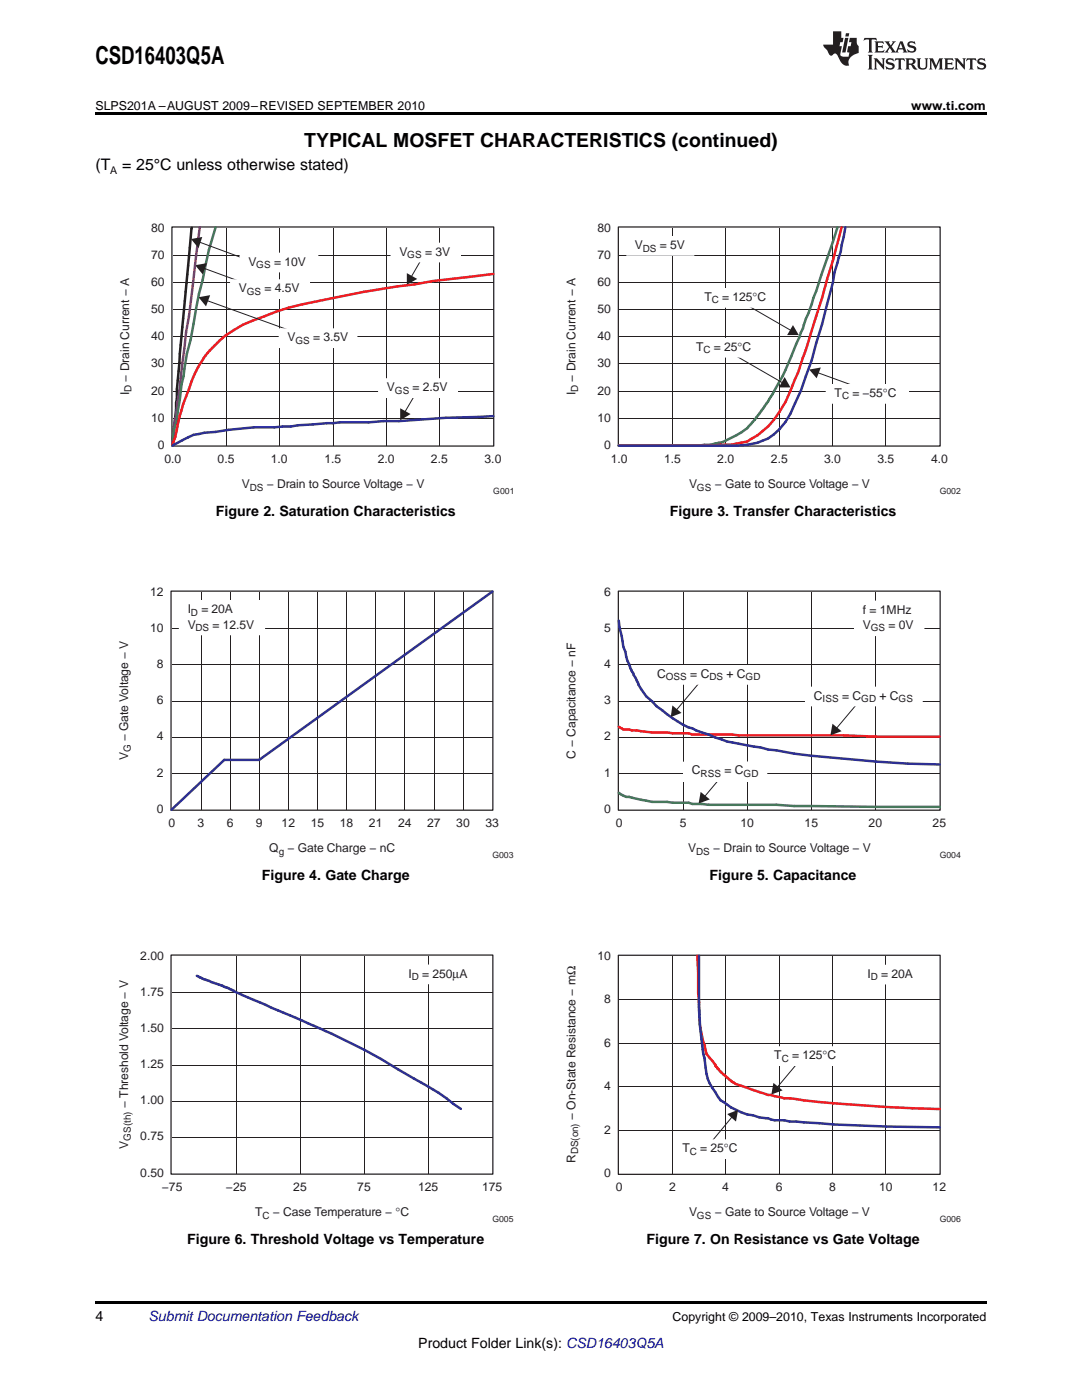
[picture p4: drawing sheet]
<svg xmlns="http://www.w3.org/2000/svg" width="216mm" height="279mm" viewBox="0 0 216 279" stroke-linecap="round" stroke-linejoin="round" font-family="sans-serif">
<g fill="#231f20">
<path d="M172.5 7.6l-.1 .5 .4-.2h.6v.1v2.1l-.2 .4h.9l-.2-.4v-2.1l.1-.1h.5l.5 .2-.2-.5zM174.5 8.3l.2 .3v1.5l-.2 .4h1.8l.2-.6a1.04 1.04 0 0 1-1.3 .2v-.7h.6l.3 .2v-.6l-.3 .2h-.6v-.6l.8-.1 .4 .3-.2-.5zM176.5 8.3l.9 1.1-.9 1.1h.8l-.2-.2 .4-.7 .5 .7-.2 .2h1.5l-.2-.2 .2-.4h.9l.1 .4-.2 .2h1l-.3-.3-.7-1.9h-.5l-.9 2-.8-1 .9-1h-.8l.1 .3-.4 .5-.3-.6 .1-.2zM179.7 8.6l.4 1h-.7zM181.3 8.4a.63 .63 0 0 0-.2 .7 .63 .63 0 0 0 .6 .4l.6 .2 .1 .2a.75 .75 0 0 1-.7 .4 .75 .75 0 0 1-.6-.5l.1 .7 .1-.1a1.11 1.11 0 0 0 1.5-.6 1.13 1.13 0 0 0-1.2-.8l-.1-.4a1.04 1.04 0 0 1 1.2 .2l-.2-.5-.2 .1-.4-.2zM173.2 10.9l.2 .4v2.2l-.2 .4h1l-.3-.4v-2.2l.3-.4zM174.3 11.6l.3 .4v1.5l-.3 .4h.8l-.2-.4v-1.3l1.5 1.7v-1.9l.2-.4h-.7l.2 .4v.9l-1.1-1.3zM177 11.8a.62 .62 0 0 0-.2 .7 .62 .62 0 0 0 .6 .4l.6 .1 .1 .3a.76 .76 0 0 1-.7 .3 .76 .76 0 0 1-.7-.4l.2 .7 .1-.1a1.11 1.11 0 0 0 1.5-.6 1.13 1.13 0 0 0-1.2-.8l-.1-.4a1.04 1.04 0 0 1 1.2 .2l-.2-.6-.2 .1-.5-.1zM178.7 11.6l-.2 .6a.61 .61 0 0 1 .8-.3v1.6l-.2 .4h.9l-.2-.4v-1.6a.63 .63 0 0 1 .7 .3l-.1-.6zM180.6 11.6l.3 .4v1.5l-.3 .4h1l-.2-.2-.1-.8 .6 .2a.76 .76 0 0 0 1.2 .7l-1-1a.58 .58 0 0 0 .6-.5 .58 .58 0 0 0-.5-.6zM181.4 11.9h.1a.45 .45 0 0 1 .5 .1 .45 .45 0 0 1 .1 .5l-.8 .2zM182.9 11.6l.2 .2a2.17 2.17 0 0 0 .3 1.9 .99 .99 0 0 0 1.6-.6v-1.1l.2-.4h-.7l.2 .2a1.92 1.92 0 0 1-.2 1.8 .6 .6 0 0 1-.9-.5v-1.1l.2-.4zM185.4 11.6l.2 .4v1.5l-.2 .4h.7l-.2-.4v-1.4l.8 1.8 .8-1.8v1.4l-.2 .4h.9l-.2-.4v-1.5l.2-.4h-.8l-.6 1.5-.6-1.5zM188.4 11.6l.2 .4v1.5l-.2 .4h1.8l.1-.6a1.04 1.04 0 0 1-1.2 .1v-.6h.5l.4 .2v-.6l-.4 .2h-.5v-.7h.8l.3 .3-.1-.6zM190.5 11.6l.2 .4v1.5l-.2 .4h.7l-.2-.4v-1.3l1.5 1.7v-1.9l.2-.4h-.7l.2 .4v.9l-1.1-1.3zM192.9 11.6l-.1 .6a.61 .61 0 0 1 .7-.3l.1 1.6-.3 .4h1l-.3-.4 .1-1.6a.63 .63 0 0 1 .7 .3l-.1-.6zM195.2 11.8a.62 .62 0 0 0-.2 .7 .62 .62 0 0 0 .6 .4l.6 .1 .1 .3a.76 .76 0 0 1-.7 .3 .76 .76 0 0 1-.6-.4l.1 .7 .1-.1a1.11 1.11 0 0 0 1.6-.6 1.13 1.13 0 0 0-1.3-.8l-.1-.4a1.04 1.04 0 0 1 1.2 .2l-.1-.6-.2 .1-.5-.1z"/>
<path d="M166.2 6.3v2.6h-1.9v.4l.8 .9a.91 .91 0 0 0 1 .8 .56 .56 0 0 1 .5-.3 .56 .56 0 0 1 .5 .3l.4 .8a1.53 1.53 0 0 0 1.9 1.2 1.54 1.54 0 0 1 1-2.1l.9-.3v-1.4a1.52 1.52 0 0 1-.4-1.6h-1.3l-.2 .8h.5l-.2 .8h-.5l-.1 1v.2l.4 .1-.2 .8a1.93 1.93 0 0 1-1.6-.3l.3-1.8h-.5l.2-.8h.4l.2-.8h-.4v-1.3zM168.6 7.6l-.6 2.9h.7l.6-2.9zM168.8 6.6l-.1 .7h.6l.2-.7z"/>
</g>
<path d="M98.4 45.4h.1M34.4 88.9h.1" fill="none" stroke="#fff" stroke-width=".2"/>
<path d="M34.5 56.4h63.9M34.5 51h63.9M45.1 45.5v43.4M55.8 45.5v43.4M66.5 45.5v43.4M77.1 45.5v43.4M87.7 45.5v43.4M34.5 78.1h63.9M34.5 72.6h63.9M34.5 67.2h63.9M34.5 61.8h63.9M34.5 83.5h63.9" fill="none" stroke="#231f20" stroke-width=".2"/>
<path d="M34.3 45.3h64.2v43.7h-64.2z" fill="none" stroke="#231f20" stroke-width=".25"/>
<path d="M38.3 45.5l-2.4 25.1-.6 7.1-.2 4-.7 7.1" fill="none" stroke="#231f20" stroke-width=".5"/>
<path d="M39.9 45.4l-5.5 43.4" fill="none" stroke="#90268f" stroke-width=".5"/>
<path d="M43 45.4l-1.3 4.5-1.3 5.9a120 120 0 0 0-2.4 12l-.7 2.8-.7 4.5-.4 1.6-.7 5.4a10.2 10.2 0 0 1-.8 3.6l-.1 2.6-.2 .6" fill="none" stroke="#47785c" stroke-width=".5"/>
<path d="M98.4 54.7l-12 1.4-3.6 .6a211.6 211.6 0 0 0-25.2 4.7l-2.6 .8a46.3 46.3 0 0 0-8.3 3.7 20.7 20.7 0 0 0-9 11.8l-1.2 2.9-.6 2.4-.9 4.2-.6 1.7" fill="none" stroke="#ee1d23" stroke-width=".5"/>
<path d="M98.4 83l-9.4 .4-9.4 .6h-3.1l-3 .3h-5.8l-8.3 .6-1.4 .2-7.4 .2-9.8 1.1-2.2 .4-4.2 2.1" fill="none" stroke="#2e3092" stroke-width=".5"/>
<path d="M81.2 54.5l2.1 1.2-2.1 1.1z" fill="#231f20"/>
<path d="M84.7 50.6l-3 5.3" fill="none" stroke="#231f20" stroke-width=".2"/>
<path d="M79.9 81.5l2 1.1-2 1.3z" fill="#231f20"/>
<path d="M83.7 77.3l-3.4 5.7" fill="none" stroke="#231f20" stroke-width=".2"/>
<path d="M39 52.9l2.3-.4-.9 2.3z" fill="#231f20"/>
<path d="M39.9 53.3l11.6 4.2" fill="none" stroke="#231f20" stroke-width=".2"/>
<path d="M38.1 47.7l2.3-.4-.8 2.2z" fill="#231f20"/>
<path d="M39 48l9.5 3.5" fill="none" stroke="#231f20" stroke-width=".2"/>
<path d="M75.5 75.6h15.8v3.7h-15.8z" fill="#fff"/>
<path d="M75.5 75.6h15.8v3.7h-15.8z" fill="none" stroke="#fff" stroke-width=".2"/>
<path d="M78 48.5h13.9v3.8h-13.9z" fill="#fff"/>
<path d="M78 48.5h13.9v3.8h-13.9z" fill="none" stroke="#fff" stroke-width=".2"/>
<path d="M46 55.8h15.8v3.8h-15.8z" fill="#fff"/>
<path d="M46 55.8h15.8v3.8h-15.8z" fill="none" stroke="#fff" stroke-width=".2"/>
<path d="M47.9 50.5h15.5v3.8h-15.5z" fill="#fff"/>
<path d="M47.9 50.5h15.5v3.8h-15.5z" fill="none" stroke="#fff" stroke-width=".2"/>
<path d="M39.6 59.3l2.3-.4-.8 2.2z" fill="#231f20"/>
<path d="M40.6 59.7l20.9 7.6" fill="none" stroke="#231f20" stroke-width=".2"/>
<path d="M55.7 65.6h15.5v3.8h-15.5z" fill="#fff"/>
<path d="M187.5 45.4h.1M55.7 65.6h15.5v3.8h-15.5zM123.5 88.9h.1" fill="none" stroke="#fff" stroke-width=".2"/>
<path d="M123.5 56.4h64M123.5 51h64M134.2 45.5v43.4M144.8 45.5v43.4M155.5 45.5v43.4M166.1 45.5v43.4M176.8 45.5v43.4M123.5 78.1h64M123.5 72.6h64M123.5 67.2h64M123.5 61.8h64M123.5 83.5h64" fill="none" stroke="#231f20" stroke-width=".2"/>
<path d="M123.4 45.3h64.2v43.7h-64.2z" fill="none" stroke="#231f20" stroke-width=".25"/>
<path d="M125 47.2h13.5v3.7h-13.5z" fill="#fff"/>
<path d="M125 47.2h13.5v3.7h-13.5z" fill="none" stroke="#fff" stroke-width=".2"/>
<path d="M167.1 45.4l-5.1 15.3-1.2 2.9a85.2 85.2 0 0 1-5.2 12.5l-2.4 4-1.6 2.4a14.8 14.8 0 0 1-7.7 5.9l-2.2 .4-2.3 .1h-15.9" fill="none" stroke="#47785c" stroke-width=".5"/>
<path d="M167.9 45.4a476.1 476.1 0 0 1-8.7 29l-.6 1.3a24.8 24.8 0 0 1-5.3 9.3 16.2 16.2 0 0 1-4.2 3.1l-3.2 .7h-2.2l-1.4 .1h-18.8" fill="none" stroke="#ee1d23" stroke-width=".5"/>
<path d="M168.7 45.4l-.9 4.8-1.3 4.1-.3 2.1-2.2 8.3-2 7.2-1.2 3.2a54.4 54.4 0 0 1-4.1 9.1 10.2 10.2 0 0 1-5.5 4.2l-2.1 .4-2.2 .1h-23.4" fill="none" stroke="#2e3092" stroke-width=".5"/>
<path d="M161.5 73.8l2.3-.5-.8 2.2z" fill="#231f20"/>
<path d="M162.4 74.1l8.2 3" fill="none" stroke="#231f20" stroke-width=".2"/>
<path d="M156.6 75.2l1.1 2.1h-2.3z" fill="#231f20"/>
<path d="M144 69.4l12.9 7.4" fill="none" stroke="#231f20" stroke-width=".2"/>
<path d="M164.9 76.7h16.4v3.8h-16.4z" fill="#fff"/>
<path d="M164.9 76.7h16.4v3.8h-16.4z" fill="none" stroke="#fff" stroke-width=".2"/>
<path d="M137.2 67.5h14.5v3.8h-14.5z" fill="#fff"/>
<path d="M137.2 67.5h14.5v3.8h-14.5z" fill="none" stroke="#fff" stroke-width=".2"/>
<path d="M158.2 64.9l1.2 2h-2.3z" fill="#231f20"/>
<path d="M145.6 58.9l13 7.5" fill="none" stroke="#231f20" stroke-width=".2"/>
<path d="M138.9 57.6h16.4v3.7h-16.4z" fill="#fff"/>
<path d="M138.9 57.6h16.4v3.7h-16.4zM98.3 118.1h.1M34.2 161.6h.1" fill="none" stroke="#fff" stroke-width=".2"/>
<g fill="none" stroke="#231f20" stroke-width=".2">
<path d="M40.1 118.1v43.5M46 118.1v43.5M51.8 118.1v43.5M57.6 118.1v43.5M63.4 118.1v43.5M69.2 118.1v43.5M75 118.1v43.5M80.8 118.1v43.5M86.6 118.1v43.5M92.4 118.1v43.5M34.3 139.9h64M34.3 132.7h64"/>
<path d="M34.3 125.5h64M34.3 154.4h64M34.3 147.1h64"/>
</g>
<path d="M34.1 118h64.2v43.7h-64.2z" fill="none" stroke="#231f20" stroke-width=".25"/>
<path d="M35.8 119.9h17v6.8h-17z" fill="#fff"/>
<path d="M35.8 119.9h17v6.8h-17zM187.5 118.1h.1M123.5 161.6h.1" fill="none" stroke="#fff" stroke-width=".2"/>
<path d="M98.3 118.1l-46.6 33.6h-7l-10.5 9.9M123.5 123.9l.9 5.2 .4 1a20.6 20.6 0 0 0 2.5 6.1 8.9 8.9 0 0 0 2.8 3.8l.9 1 3.3 2.4a11.9 11.9 0 0 0 3.8 1.9l.8 .5 3.8 1.4a42.2 42.2 0 0 0 9.1 2l1.4 .4 5.3 .8a284.4 284.4 0 0 0 29 2.2" fill="none" stroke="#2e3092" stroke-width=".5"/>
<path d="M136.4 118.1v43.5M149.1 118.1v43.5M161.9 118.1v43.5M174.7 118.1v43.5M123.5 139.9h64M123.5 132.7h64M123.5 125.5h64M123.5 154.4h64M123.5 147.1h64" fill="none" stroke="#231f20" stroke-width=".2"/>
<path d="M123.4 118h64.2v43.7h-64.2z" fill="none" stroke="#231f20" stroke-width=".25"/>
<path d="M123.5 158.2l.1 .2a3.5 3.5 0 0 0 1.9 .6l4.6 1 7.3 .2 .7 .2 3.3 .2h13.5l3.6 .3 29 .1" fill="none" stroke="#47785c" stroke-width=".5"/>
<path d="M123.5 145l.9 .6h1.1l4.6 .6 7.3 .1 .7 .3h8l1.3 .2h20.9l6.4 .2h12.8" fill="none" stroke="#ee1d23" stroke-width=".5"/>
<path d="M170.5 120h13.9v6.8h-13.9z" fill="#fff"/>
<path d="M170.5 120h13.9v6.8h-13.9z" fill="none" stroke="#fff" stroke-width=".2"/>
<path d="M134.2 140.8l1.8 1.5-2.2 .8z" fill="#231f20"/>
<path d="M140.1 135.6l-5.7 6.8" fill="none" stroke="#231f20" stroke-width=".2"/>
<path d="M139.8 158l1.8 1.5-2.2 .9z" fill="#231f20"/>
<path d="M145.7 152.9l-5.6 6.7" fill="none" stroke="#231f20" stroke-width=".2"/>
<path d="M136.4 152.1h16.6v3.8h-16.6z" fill="#fff"/>
<path d="M136.4 152.1h16.6v3.8h-16.6z" fill="none" stroke="#fff" stroke-width=".2"/>
<path d="M129.4 132.8h24.5v3.8h-24.5z" fill="#fff"/>
<path d="M129.4 132.8h24.5v3.8h-24.5z" fill="none" stroke="#fff" stroke-width=".2"/>
<path d="M166.1 144.4l1.8 1.5-2.2 .9z" fill="#231f20"/>
<path d="M172 139.3l-5.6 6.7" fill="none" stroke="#231f20" stroke-width=".2"/>
<path d="M160.7 137.1h23.3v3.8h-23.3z" fill="#fff"/>
<path d="M160.7 137.1h23.3v3.8h-23.3zM98.3 190.7h.1M34.2 234.2h.1" fill="none" stroke="#fff" stroke-width=".2"/>
<path d="M34.3 198.1h64M47.1 190.8v43.4M59.9 190.8v43.4M72.7 190.8v43.4M85.4 190.8v43.4M34.3 219.8h64M34.3 212.5h64M34.3 205.3h64M34.3 227h64" fill="none" stroke="#231f20" stroke-width=".2"/>
<path d="M34.1 190.6h64.2v43.7h-64.2z" fill="none" stroke="#231f20" stroke-width=".25"/>
<path d="M79.8 192.6h15.3v3.7h-15.3z" fill="#fff"/>
<path d="M79.8 192.6h15.3v3.7h-15.3zM187.5 190.7h.1M123.5 234.3h.1" fill="none" stroke="#fff" stroke-width=".2"/>
<path d="M39.3 194.8l1.1 .5 5.3 1.9 2.6 1.4 11.9 5a155.7 155.7 0 0 1 22.4 11.6l2.8 1.6a29.9 29.9 0 0 1 5.1 3.5l1.5 1" fill="none" stroke="#2e3092" stroke-width=".5"/>
<path d="M123.5 199.6h64M134.2 190.8v43.5M144.8 190.8v43.5M155.5 190.8v43.5M166.1 190.8v43.5M176.8 190.8v43.5M123.5 216.9h64M123.5 208.3h64M123.5 225.6h64" fill="none" stroke="#231f20" stroke-width=".2"/>
<path d="M123.4 190.6h64.2v43.8h-64.2z" fill="none" stroke="#231f20" stroke-width=".25"/>
<path d="M171.4 192.6h13v3.8h-13z" fill="#fff"/>
<path d="M171.4 192.6h13v3.8h-13z" fill="none" stroke="#fff" stroke-width=".2"/>
<path d="M139.1 190.7l.2 7.5 .2 1.8a26.1 26.1 0 0 0 1.1 8.9 3.6 3.6 0 0 0 1.5 2.8l.6 .8a12.6 12.6 0 0 0 4.2 3.9 51.1 51.1 0 0 0 9.6 2.8l2.4 .1a250.7 250.7 0 0 0 28.6 2" fill="none" stroke="#ee1d23" stroke-width=".5"/>
<path d="M139.5 190.7l.1 12.4 .5 5.7 .5 2.3a11.5 11.5 0 0 0 2.1 6.8 4 4 0 0 0 2.3 2.4 11.1 11.1 0 0 0 5.3 2.3l1.2 .4a7.6 7.6 0 0 1 3.1 .6h1.9l1.1 .2 2.8 .2a315.9 315.9 0 0 0 27.1 1" fill="none" stroke="#2e3092" stroke-width=".5"/>
<path d="M154.3 216.1l1.9 1.5-2.3 .8z" fill="#231f20"/>
<path d="M160.1 211l-5.5 6.6" fill="none" stroke="#231f20" stroke-width=".2"/>
<path d="M152.8 208.9h16.5v3.7h-16.5z" fill="#fff"/>
<path d="M152.8 208.9h16.5v3.7h-16.5z" fill="none" stroke="#fff" stroke-width=".2"/>
<path d="M145.1 222.3l2.2-.8-.4 2.3z" fill="#231f20"/>
<path d="M146.6 222.3l-5.5 6.7" fill="none" stroke="#231f20" stroke-width=".2"/>
<path d="M134.5 227.5h14.4v3.7h-14.4z" fill="#fff"/>
<path d="M134.5 227.5h14.4v3.7h-14.4z" fill="none" stroke="#fff" stroke-width=".2"/>
<path d="M19 259.7h177.8v.5h-177.8z" fill="#000"/>
<g fill="#fff">
<path d="M156.1 250h.4v.8h-.4z"/>
<path d="M66.9 250h.3v.8h-.3z"/>
<path d="M156.1 177.4h.4v.7h-.4z"/>
<path d="M66.9 177.4h.3v.7h-.3z"/>
<path d="M156.1 104.7h.4v.7h-.4z"/>
<path d="M66.9 104.7h.3v.7h-.3z"/>
</g>
<path d="M19 22.5h177.8v.5h-177.8z" fill="#000"/>
<text font-size="4.9" x="19" y="12.8">CSD16403Q5A</text>
<text font-size="3.9" x="60.7" y="29.3">TYPICAL MOSFET CHARACTERISTICS (continued)</text>
<g font-size="3.2">
<text x="19" y="34">(T</text>
<text x="24.4" y="34">= 25°C unless otherwise stated)</text>
</g>
<g font-size="2.8">
<text x="43.1" y="102.9">Figure 2. Saturation Characteristics</text>
<text x="133.7" y="102.9">Figure 3. Transfer Characteristics</text>
<text x="52.2" y="175.6">Figure 4. Gate Charge</text>
<text x="141.6" y="175.6">Figure 5. Capacitance</text>
<text x="37.4" y="248.3">Figure 6. Threshold Voltage vs Temperature</text>
<text x="129" y="248.3">Figure 7. On Resistance vs Gate Voltage</text>
<text x="19" y="263.6">4</text>
<text x="83.5" y="269">Product Folder Link(s): CSD16403Q5A</text>
</g>
<text font-size="2.8" fill="#0000c8" x="29.6" y="263.6">Submit Documentation Feedback</text>
<g font-size="2.5">
<text x="19" y="21.9">SLPS201A –AUGUST 2009–REVISED SEPTEMBER 2010</text>
<text x="181.8" y="21.9">www.ti.com</text>
<text x="134.2" y="263.6">Copyright © 2009–2010, Texas Instruments Incorporated</text>
</g>
<g font-size="2.4" fill="#231f20">
<text x="30.2" y="46.2">80</text>
<text x="119.2" y="46.2">80</text>
<text x="30.2" y="51.6">70</text>
<text x="49.6" y="53">V</text>
<text x="54.7" y="53">= 10V</text>
<text x="79.7" y="51">V</text>
<text x="84.8" y="51">= 3V</text>
<text x="119.2" y="51.6">70</text>
<text x="126.7" y="49.7">V</text>
<text x="131.7" y="49.7">= 5V</text>
<text x="30.2" y="57">60</text>
<text x="47.7" y="58.3">V</text>
<text x="52.8" y="58.3">= 4.5V</text>
<text x="119.2" y="57">60</text>
<text x="30.2" y="62.5">50</text>
<text x="119.2" y="62.5">50</text>
<text x="140.6" y="60.1">T</text>
<text x="144.1" y="60.1">= 125°C</text>
<text x="30.2" y="67.9">40</text>
<text x="57.4" y="68.1">V</text>
<text x="62.5" y="68.1">= 3.5V</text>
<text x="119.2" y="67.9">40</text>
<text x="138.9" y="70">T</text>
<text x="142.5" y="70">= 25°C</text>
<text x="25.8" y="76.2" transform="rotate(-90 25.8 76.2)">− Drain Current − A</text>
<text x="30.2" y="73.3">30</text>
<text x="114.8" y="76.2" transform="rotate(-90 114.8 76.2)">− Drain Current − A</text>
<text x="119.2" y="73.3">30</text>
<text x="25.8" y="78.9" transform="rotate(-90 25.8 78.9)">I</text>
<text x="30.2" y="78.7">20</text>
<text x="77.2" y="78.1">V</text>
<text x="82.3" y="78.1">= 2.5V</text>
<text x="114.8" y="78.9" transform="rotate(-90 114.8 78.9)">I</text>
<text x="119.2" y="78.7">20</text>
<text x="166.5" y="79.2">T</text>
<text x="170.1" y="79.2">= −55°</text>
<text x="177.1" y="79.2">C</text>
<text x="30.2" y="84.1">10</text>
<text x="31.5" y="89.5">0</text>
<text x="119.2" y="84.1">10</text>
<text x="120.6" y="89.5">0</text>
<text x="32.8" y="92.3">0.0</text>
<text x="43.4" y="92.3">0.5</text>
<text x="54.1" y="92.3">1.0</text>
<text x="64.8" y="92.3">1.5</text>
<text x="75.4" y="92.3">2.0</text>
<text x="86" y="92.3">2.5</text>
<text x="96.7" y="92.3">3.0</text>
<text x="121.9" y="92.3">1.0</text>
<text x="132.5" y="92.3">1.5</text>
<text x="143.1" y="92.3">2.0</text>
<text x="153.8" y="92.3">2.5</text>
<text x="164.4" y="92.3">3.0</text>
<text x="175.1" y="92.3">3.5</text>
<text x="185.8" y="92.3">4.0</text>
<text x="48.2" y="97.4">V</text>
<text x="53.2" y="97.4">− Drain to Source Voltage − V</text>
<text x="137.5" y="97.4">V</text>
<text x="142.6" y="97.4">− Gate to Source Voltage − V</text>
<text x="30" y="118.9">12</text>
<text x="120.6" y="118.9">6</text>
<text x="37.4" y="122.4">I</text>
<text x="37.4" y="125.4">V</text>
<text x="40.2" y="122.4">= 20A</text>
<text x="42.4" y="125.4">= 12.5V</text>
<text x="172.2" y="122.5">f = 1MHz</text>
<text x="172.2" y="125.5">V</text>
<text x="177.3" y="125.5">= 0V</text>
<text x="30" y="126.1">10</text>
<text x="120.6" y="126.1">5</text>
<text x="31.3" y="133.3">8</text>
<text x="120.6" y="133.3">4</text>
<text x="131.1" y="135.3">C</text>
<text x="137.7" y="135.3">= C</text>
<text x="145" y="135.3">+ C</text>
<text x="31.3" y="140.5">6</text>
<text x="120.6" y="140.5">3</text>
<text x="162.4" y="139.6">C</text>
<text x="168" y="139.6">= C</text>
<text x="175.5" y="139.6">+ C</text>
<text x="25.6" y="147.9" transform="rotate(-90 25.6 147.9)">− Gate Voltage − V</text>
<text x="31.3" y="147.8">4</text>
<text x="120.6" y="147.8">2</text>
<text x="25.6" y="151.7" transform="rotate(-90 25.6 151.7)">V</text>
<text x="31.3" y="155">2</text>
<text x="114.8" y="151.5" transform="rotate(-90 114.8 151.5)">C − Capacitance − nF</text>
<text x="120.6" y="155">1</text>
<text x="138.1" y="154.6">C</text>
<text x="144.5" y="154.6">= C</text>
<text x="31.3" y="162.2">0</text>
<text x="33.6" y="165">0</text>
<text x="39.4" y="165">3</text>
<text x="45.2" y="165">6</text>
<text x="51.1" y="165">9</text>
<text x="56.2" y="165">12</text>
<text x="62" y="165">15</text>
<text x="67.8" y="165">18</text>
<text x="73.6" y="165">21</text>
<text x="79.4" y="165">24</text>
<text x="85.2" y="165">27</text>
<text x="91" y="165">30</text>
<text x="96.8" y="165">33</text>
<text x="120.6" y="162.2">0</text>
<text x="122.9" y="165">0</text>
<text x="135.7" y="165">5</text>
<text x="147.8" y="165">10</text>
<text x="160.5" y="165">15</text>
<text x="173.3" y="165">20</text>
<text x="186.1" y="165">25</text>
<text x="53.7" y="170.1">Q</text>
<text x="57.4" y="170.1">− Gate Charge − nC</text>
<text x="137.3" y="170.1">V</text>
<text x="142.3" y="170.1">− Drain to Source Voltage − V</text>
<text x="28" y="191.5">2.00</text>
<text x="119.2" y="191.6">10</text>
<text x="81.5" y="195.1">I</text>
<text x="84.2" y="195.1">= 250µA</text>
<text x="173.1" y="195.1">I</text>
<text x="175.8" y="195.1">= 20A</text>
<text x="28" y="198.7">1.75</text>
<text x="120.6" y="200.2">8</text>
<text x="28" y="206">1.50</text>
<text x="120.6" y="208.9">6</text>
<text x="28" y="213.2">1.25</text>
<text x="154.5" y="211.4">T</text>
<text x="158.1" y="211.4">= 125°C</text>
<text x="25.6" y="221.1" transform="rotate(-90 25.6 221.1)">− Threshold Voltage − V</text>
<text x="28" y="220.4">1.00</text>
<text x="120.6" y="217.5">4</text>
<text x="28" y="227.6">0.75</text>
<text x="114.8" y="223.5" transform="rotate(-90 114.8 223.5)">− On-State Resistance − mΩ</text>
<text x="120.6" y="226.2">2</text>
<text x="25.6" y="229.3" transform="rotate(-90 25.6 229.3)">V</text>
<text x="114.8" y="232.1" transform="rotate(-90 114.8 232.1)">R</text>
<text x="136.2" y="230">T</text>
<text x="139.7" y="230">= 25°</text>
<text x="145.5" y="230">C</text>
<text x="28" y="234.8">0.50</text>
<text x="32.3" y="237.6">−75</text>
<text x="45.1" y="237.6">−25</text>
<text x="58.5" y="237.6">25</text>
<text x="71.3" y="237.6">75</text>
<text x="83.4" y="237.6">125</text>
<text x="96.2" y="237.6">175</text>
<text x="120.6" y="234.9">0</text>
<text x="122.9" y="237.7">0</text>
<text x="133.5" y="237.7">2</text>
<text x="144.1" y="237.7">4</text>
<text x="154.8" y="237.7">6</text>
<text x="165.4" y="237.7">8</text>
<text x="175.4" y="237.7">10</text>
<text x="186.1" y="237.7">12</text>
<text x="50.9" y="242.7">T</text>
<text x="54.5" y="242.7">− Case Temperature − °C</text>
<text x="137.5" y="242.7">V</text>
<text x="142.6" y="242.7">− Gate to Source Voltage − V</text>
</g>
<text font-size="2.1" x="22" y="34.6">A</text>
<g font-size="2" fill="#231f20">
<text x="51.1" y="53.5">GS</text>
<text x="81.3" y="51.5">GS</text>
<text x="128.3" y="50.2">DS</text>
<text x="49.2" y="58.8">GS</text>
<text x="142" y="60.6">C</text>
<text x="58.9" y="68.6">GS</text>
<text x="140.4" y="70.5">C</text>
<text x="26.3" y="78.2" transform="rotate(-90 26.3 78.2)">D</text>
<text x="78.8" y="78.6">GS</text>
<text x="115.3" y="78.2" transform="rotate(-90 115.3 78.2)">D</text>
<text x="168" y="79.7">C</text>
<text x="49.8" y="97.9">DS</text>
<text x="139.1" y="97.9">GS</text>
<text x="38.1" y="122.9">D</text>
<text x="39" y="125.9">DS</text>
<text x="173.7" y="126">GS</text>
<text x="132.8" y="135.8">OSS</text>
<text x="141.6" y="135.8">DS</text>
<text x="148.8" y="135.8">GD</text>
<text x="164.1" y="140.1">ISS</text>
<text x="171.8" y="140.1">GD</text>
<text x="179.3" y="140.1">GS</text>
<text x="26.1" y="150.2" transform="rotate(-90 26.1 150.2)">G</text>
<text x="139.8" y="155.1">RSS</text>
<text x="148.4" y="155.1">GD</text>
<text x="55.6" y="170.6">g</text>
<text x="138.9" y="170.6">DS</text>
<text x="82.2" y="195.6">D</text>
<text x="173.7" y="195.6">D</text>
<text x="156" y="211.9">C</text>
<text x="26.1" y="227.7" transform="rotate(-90 26.1 227.7)">GS(th)</text>
<text x="115.3" y="230.4" transform="rotate(-90 115.3 230.4)">DS(on)</text>
<text x="137.7" y="230.5">C</text>
<text x="52.4" y="243.2">C</text>
<text x="139.1" y="243.2">GS</text>
</g>
<g font-size="1.7" fill="#231f20">
<text x="98.4" y="98.6">G001</text>
<text x="187.5" y="98.6">G002</text>
<text x="98.3" y="171.2">G003</text>
<text x="187.5" y="171.2">G004</text>
<text x="98.3" y="243.9">G005</text>
<text x="187.5" y="243.9">G006</text>
</g>
</svg>
